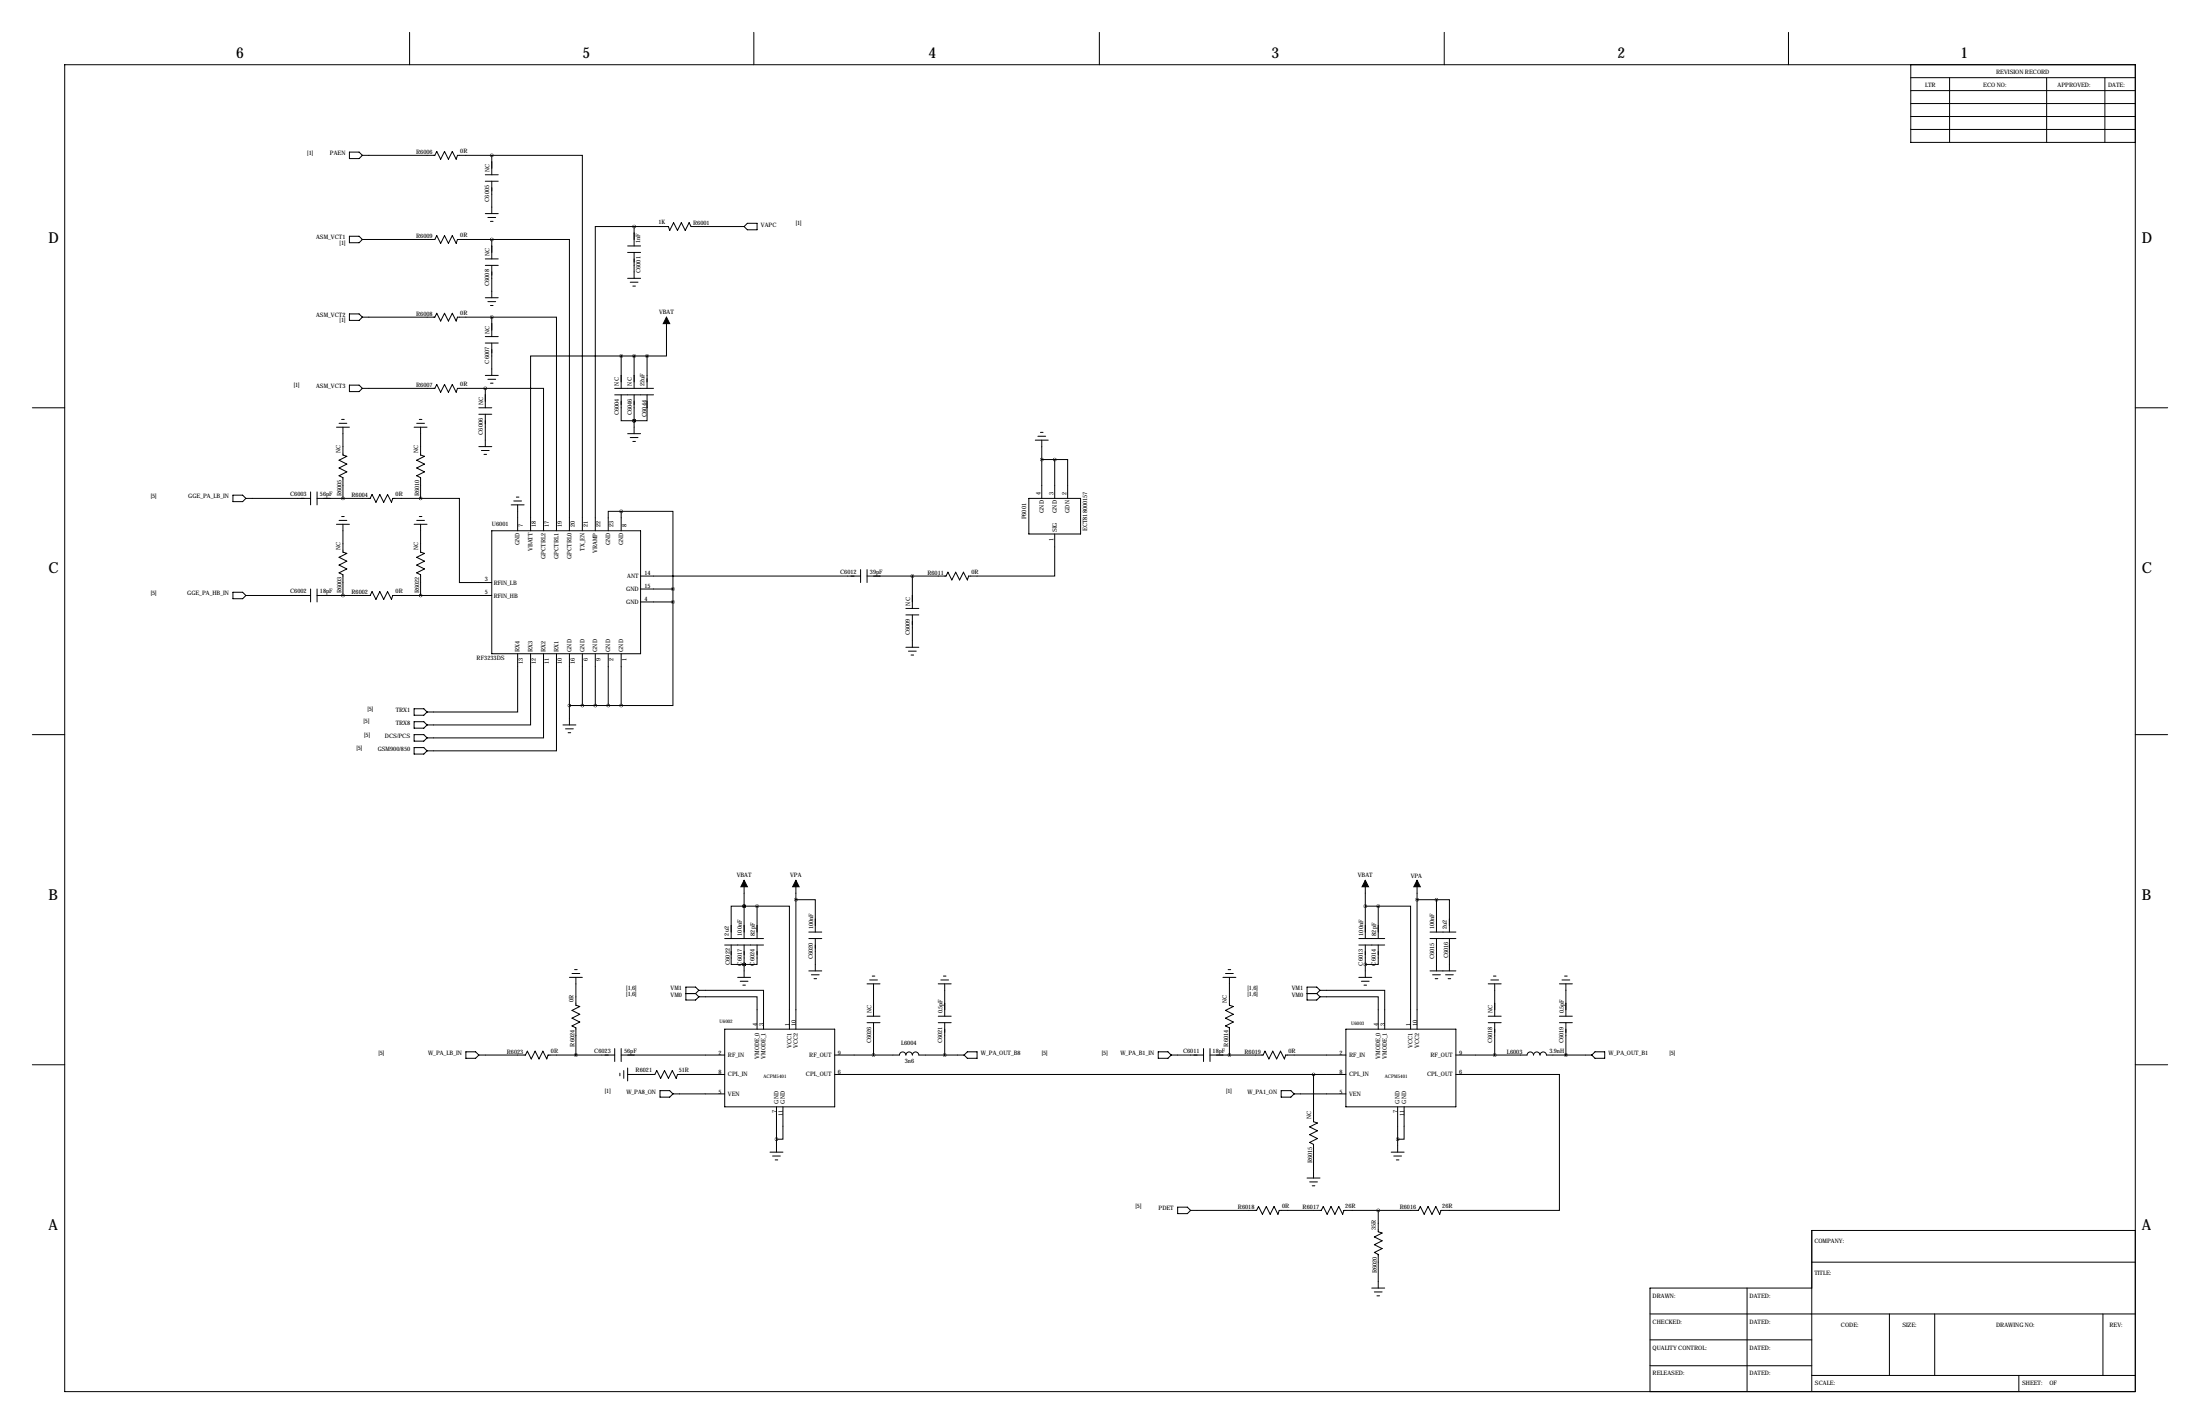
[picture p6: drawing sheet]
<svg xmlns="http://www.w3.org/2000/svg" width="864mm" height="559mm" viewBox="0 0 864 559" stroke-linecap="round" stroke-linejoin="round" font-family="sans-serif">
<g fill="none" stroke="#000" stroke-width=".39">
<path d="M160.8 12.7v12.7M295.9 12.7v12.7M431.5 12.7v12.7M566.9 12.7v12.7M702.1 12.7v12.7M25.4 25.4h812.8v520.7h-812.8zM750.1 25.4v30.5h88.1M750.1 35.6h88.1M750.1 30.5h88.1M765.3 30.5v25.4M803.4 30.5v25.4M826.3 30.5v25.4"/>
<path d="M137.2 59.7h3.8l1.2 1.3-1.2 1.2h-3.8zM750.1 50.8h88.1M750.1 45.7h88.1M750.1 40.6h88.1M142.2 61h28.5l.7-1.6 1.6 3.1 1.5-3.1 1.5 3.1 1.5-3.1 1.6 3.1 .5-1.5h13.4M190.5 71.1h5.1M190.5 68.6h5.1M193 61h35.6v147.3M193 61v7.6M193 71.1v12.7M137.2 92.7h3.8l1.2 1.3-1.2 1.2h-3.8zM142.2 94h28.5l.7-1.5 1.6 3 1.5-3 1.5 3 1.5-3 1.6 3 .5-1.5h13.4"/>
<path d="M190.5 83.8h5.1M191.5 85.3h3.1M192.5 86.9h1M193 94h30.5v114.3M193 94v7.6M246.4 99.1h5.1M246.4 96.5h5.1M248.9 88.9h-15.2v119.4M248.9 88.9v7.6M248.9 99.1v10.1M248.9 88.9h13.5l.5 1.5 1.5-3 1.5 3 1.6-3 1.5 3 1.5-3 .8 1.5h20.8M292.1 88.9l1.3-1.3h3.8v2.6h-3.8z"/>
<path d="M190.5 104.1h5.1M190.5 101.6h5.1M190.5 116.8h5.1M191.5 118.4h3.1M192.5 119.9h1M193 104.1v12.7M246.4 109.2h5.1M247.4 110.7h3M248.4 112.3h1M137.2 123.2h3.8l1.2 1.3-1.2 1.2h-3.8zM142.2 124.5h28.5l.7-1.6 1.6 3.1 1.5-3.1 1.5 3.1 1.5-3.1 1.6 3.1 .5-1.5h13.4M190.5 134.6h5.1"/>
<path d="M190.5 132.1h5.1M193 124.5h25.4v83.8M193 124.5v7.6M193 134.6v12.7M243.8 139.7h-35.5v68.6M243.8 139.7v12.7M243.8 139.7h10.2M248.9 139.7v12.7M254 139.7v12.7M261.6 124.5v15.2h-7.6M137.2 151.1h3.8l1.2 1.3-1.2 1.3h-3.8zM142.2 152.4h28.5l.7-1.5 1.6 3 1.5-3 1.5 3 1.5-3 1.6 3 .5-1.5h10.9"/>
<path d="M190.5 152.4h22.9v55.9M190.5 152.4v7.6M190.5 147.3h5.1M191.5 148.8h3.1M192.5 150.4h1M241.3 152.4h15.2M241.3 154.9h15.2M243.8 154.9v10.2h5.1M248.9 154.9v15.3M254 154.9v10.2h-5.1M12.7 160h12.7M132.1 167.6h5.1"/>
<path d="M133.1 166.1h3M134.1 164.6h1M134.6 167.6v11l1.5 .5-3 1.5 3 1.5-3 1.5 3 1.6-3 1.5 1.5 .8v8.1M162.6 167.6h5M163.6 166.1h3M164.6 164.6h1M165.1 167.6v11l1.5 .5-3 1.5 3 1.5-3 1.5 3 1.6-3 1.5 1.5 .8v8.1M188 160h5M188 162.6h5M188 175.3h5M189 176.8h3M190 178.3h1"/>
<path d="M190.5 162.6v12.7M246.4 170.2h5.1M247.4 171.7h3M248.4 173.2h1M248.9 165.1h.1M406.4 172.7h5.1M407.4 171.2h3.1M408.4 169.7h1M408.9 172.7v22.9M838.2 160h12.7M91.4 194.3h3.8l1.3 1.3-1.3 1.2h-3.8zM96.5 195.6h25.4"/>
<path d="M121.9 193v5.1M124.5 195.6h20.8l.7-1.5 1.6 3 1.5-3 1.5 3 1.5-3 1.6 3 .5-1.5h10.9M124.5 193v5.1M165.1 195.6h15.2v33h12.7M200.7 198.1h5M201.7 196.6h3M202.7 195.1h1M203.2 198.1v10.2M403.9 195.6h20.3v14h-20.3zM408.9 180.3h5.1M414 180.3h5.1v15.3M414 180.3v15.3"/>
<path d="M132.1 205.7h5.1M133.1 204.2h3M134.1 202.7h1M134.6 205.7v11l1.5 .5-3 1.5 3 1.5-3 1.5 3 1.6-3 1.5 1.5 .8v8.1M162.6 205.7h5M163.6 204.2h3M164.6 202.7h1M165.1 205.7v11l1.5 .5-3 1.5 3 1.5-3 1.5 3 1.6-3 1.5 1.5 .8v8.1M193 208.3h58.5v48.2h-58.5zM243.8 200.7h-5v7.6M243.8 200.7h20.4v30.4M243.8 200.7v7.6"/>
<path d="M414 209.6v16.5h-33.8l-.5 1.5-1.5-3.1-1.5 3.1-1.5-3.1-1.6 3.1-1.5-3.1-.8 1.6h-30.9M91.4 232.4h3.8l1.3 1.3-1.3 1.2h-3.8zM96.5 233.7h25.4M121.9 231.1v5.1M124.5 231.1v5.1M124.5 233.7h20.8l.7-1.5 1.6 3 1.5-3 1.5 3 1.5-3 1.6 3 .5-1.5h38.8M251.5 226.1h86.3M251.5 231.1h12.7M251.5 236.2h12.7M264.2 236.2v40.7h-20.4M264.2 231.1v5.1M337.8 223.5v5.1"/>
<path d="M340.4 223.5v5.1M355.6 238.8h5.1M358.1 226.1v12.7M203.2 256.5v22.9h-35.6M208.3 256.5v28h-40.7M213.4 256.5v33.1h-45.8M218.4 256.5v38.1h-50.8M223.5 256.5v28M228.6 256.5v20.4M233.7 256.5v20.4M238.8 256.5v20.4M243.8 256.5v20.4"/>
<path d="M355.6 241.3h5.1M355.6 254h5.1M356.6 255.5h3.1M357.6 257h1M358.1 241.3v12.7M162.6 278.1h3.8l1.2 1.3-1.2 1.3h-3.8zM223.5 276.9h20.3M12.7 288.3h12.7M162.6 288.3h3.8l1.2 1.3-1.2 1.2h-3.8zM162.6 293.4h3.8l1.2 1.2-1.2 1.3h-3.8zM162.6 283.2h3.8l1.2 1.3-1.2 1.3h-3.8zM221 284.5h5.1"/>
<path d="M222 286h3M223 287.5h1M838.2 288.3h12.7M292.1 355.6h-5.1v12.7M292.1 355.6h.1M292.1 345.4v22.9M292.1 355.6h5.1M297.2 355.6h12.7v48.3M297.2 355.6v12.7M312.4 353.1h7.6v12.7M312.4 345.4v58.5M535.9 345.4v22.9"/>
<path d="M535.9 355.6h5.1M541 355.6h12.7v48.3M541 355.6v12.7M556.3 345.4v58.5M556.3 353.1h7.6M563.9 353.1h5.1v12.7M563.9 353.1v12.7M284.5 370.8h15.2M284.5 368.3h15.2M287 370.8v7.7h5.1M292.1 378.5h.1M292.1 370.8v12.7"/>
<path d="M297.2 370.8v7.7h-5.1M317.5 368.3h5.1M317.5 365.8h5.1M320 368.3v12.7M533.4 370.8h10.2M533.4 368.3h10.2M535.9 370.8v12.7M541 370.8v7.7h-5.1M561.3 368.3h10.2M561.3 365.8h10.2M563.9 368.3v12.7M569 368.3v12.7"/>
<path d="M223.5 383.5h5.1M224.5 382h3.1M225.6 380.5h1M226.1 383.5v11l1.5 .5-3.1 1.5 3.1 1.5-3.1 1.5 3.1 1.6-3.1 1.5 1.6 .8v10.6M269.2 389.9h3.8M273 389.9l1.3 1.3M274.3 391.2h22.9v12.7M274.3 388.6h25.4v15.3M274.3 388.6l-1.3-1.3h-3.8v5.1h3.8l1.3-1.2M274.3 388.6l-1.3 1.3M289.6 383.5h5M290.6 385.1h3"/>
<path d="M291.6 386.6h1M317.5 381h5.1M318.5 382.5h3.1M319.5 384h1M340.4 398.8h5M340.4 386.1h5M341.4 384.6h3M342.4 383h1M342.9 386.1v12.7M368.3 398.8h5.1M368.3 386.1h5.1M369.3 384.6h3.1"/>
<path d="M370.3 383h1M370.8 386.1v12.7M480.1 383.5h5M481.1 382h3M482.1 380.5h1M482.6 383.5v11l1.5 .5-3 1.5 3 1.5-3 1.5 3 1.6-3 1.5 1.5 .8v10.6M513.1 389.9h3.8M516.9 389.9l1.3 1.3M518.2 391.2h22.8v12.7M518.2 388.6h25.4v15.3M518.2 388.6l-1.3-1.3h-3.8v5.1h3.8l1.3-1.2M518.2 388.6l-1.3 1.3"/>
<path d="M533.4 383.5h5.1M534.4 385.1h3.1M535.4 386.6h1M561.3 381h10.2M562.4 382.5h3M563.4 384h1M567.4 382.5h3.1M568.5 384h1M584.2 398.8h5.1M584.2 386.1h5.1M585.2 384.6h3.1M586.2 383h1"/>
<path d="M586.7 386.1v12.7M612.1 398.8h5.1M612.1 386.1h5.1M613.2 384.6h3M614.2 383h1M614.7 386.1v12.7M12.7 417.8h12.7M182.9 412.8h3.8l1.3 1.2-1.3 1.3h-3.8zM188 414h18.2l.8-1.5 1.5 3 1.6-3 1.5 3 1.5-3 1.5 3 .5-1.5h26.2M241.3 411.5v5.1M243.8 414h40.7M243.8 411.5v5.1"/>
<path d="M246.4 419.1v5.1M284.5 403.9h43.2v30.4h-43.2zM327.7 414h25.4a1.27 1.27 0 0 1 1.2-1.2 1.27 1.27 0 0 1 1.3 1.2 1.27 1.27 0 0 1 1.3-1.2 1.27 1.27 0 0 1 1.2 1.2 1.27 1.27 0 0 1 1.3-1.2 1.27 1.27 0 0 1 1.3 1.2h17.8M340.4 401.3h5M342.9 401.3v12.7M368.3 401.3h5.1M370.8 401.3v12.7M379.7 412.8h3.8v2.5h-3.8l-1.2-1.3zM454.7 412.8h3.8l1.2 1.2-1.2 1.3h-3.8zM459.7 414h12.7M472.4 411.5v5.1M475 414h20.8l.8-1.5 1.5 3 1.5-3 1.5 3 1.6-3 1.5 3 .5-1.5h23.6"/>
<path d="M475 411.5v5.1M528.3 403.9h43.2v30.4h-43.2zM571.5 414h27.9a1.27 1.27 0 0 1 1.3-1.2 1.27 1.27 0 0 1 1.3 1.2 1.27 1.27 0 0 1 1.2-1.2 1.27 1.27 0 0 1 1.3 1.2 1.27 1.27 0 0 1 1.3-1.2 1.27 1.27 0 0 1 1.3 1.2h17.7M584.2 401.3h5.1M586.7 401.3v12.7M612.1 401.3h5.1M614.7 401.3v12.7M624.8 414l1.3-1.2h3.8v2.5h-3.8zM838.2 417.8h12.7M243.3 421.1v1M244.9 420.1v3.1M246.4 421.6h10.6l.8-1.5 1.5 3.1 1.6-3.1 1.5 3.1 1.5-3.1 1.5 3.1 .5-1.6h18.6"/>
<path d="M259.1 428h3.8l1.3 1.3-1.3 1.2h-3.8zM264.2 429.3h20.3M304.8 434.3v17.8M307.3 434.3v12.7h-2.5M327.7 421.6h200.6M502.9 428h3.8l1.3 1.3-1.3 1.2h-3.8zM508 429.3h20.3M515.6 421.6v18.6l1.5 .5-3 1.5 3 1.5-3 1.6 3 1.5-3 1.5 1.5 .8v13.2M548.6 434.3v17.8M551.2 434.3v12.7h-2.6M571.5 421.6h40.6v53.4h-46.4l-.6 1.5-1.5-3-1.5 3-1.5-3-1.5 3-1.6-3-.7 1.5h-29.2l-.6 1.5-1.5-3-1.5 3-1.5-3-1.5 3-1.6-3-.7 1.5h-16.5l-.6 1.5-1.5-3-1.5 3-1.5-3-1.5 3-1.6-3-.7 1.5h-25.9M302.3 452.1h5"/>
<path d="M303.3 453.6h3M304.3 455.2h1M546.1 452.1h5.1M547.1 453.6h3.1M548.1 455.2h1M462.3 473.7h3.8l1.3 1.3-1.3 1.2h-3.8zM513.1 462.3h5.1M514.1 463.8h3M515.1 465.3h1M541 475v8.4l1.5 .5-3 1.5 3 1.5-3 1.5 3 1.6-3 1.5 1.5 .8v13.2M711.2 495.3h127M838.2 482.9h-127v63.2"/>
<path d="M538.5 505.5h5.1M539.5 507h3M540.5 508.5h1M647.7 515.6h190.5M685.8 505.5v40.6M711.2 505.5h-63.5v40.6M741.7 515.6v24.2M759.5 515.6v24.2M825.5 515.6v24.2M647.7 535.9h63.5M647.7 525.8h63.5M711.2 539.8h127"/>
<path d="M792.5 539.8v6.3"/>
</g>
<path d="M261.6 124.5l1.3 2.5h-2.6zM292.1 345.4l1.3 2.6h-2.6zM312.4 345.4l1.3 2.6h-2.6zM535.9 345.4l1.3 2.6h-2.5zM556.3 345.4l1.2 2.6h-2.5z" fill="#000" stroke="#000" stroke-width=".39"/>
<path d="M134.6 195.6a.05 .05 0 0 0 .1 0 .05 .05 0 0 0-.1 0zM134.6 233.7a.05 .05 0 0 0 .1 0 .05 .05 0 0 0-.1 0zM248.9 165.1a.05 .05 0 0 0 .1 0 .05 .05 0 0 0-.1 0zM535.9 355.6a.05 .05 0 0 0 .1 0 .05 .05 0 0 0-.1 0zM541 355.6a.05 .05 0 0 0 .1 0 .05 .05 0 0 0-.1 0zM535.9 378.5a.05 .05 0 0 0 .1 0 .05 .05 0 0 0-.1 0zM556.2 353.1a.05 .05 0 0 0 .1 0 .05 .05 0 0 0-.1 0zM548.6 447a.05 .05 0 0 0 .1 0 .05 .05 0 0 0-.1 0zM586.7 414a.05 .05 0 0 0 .1 0 .05 .05 0 0 0-.1 0zM614.6 414a.05 .05 0 0 0 .1 0 .05 .05 0 0 0-.1 0zM563.8 353.1a.05 .05 0 0 0 .1 0 .05 .05 0 0 0-.1 0zM297.1 355.6a.05 .05 0 0 0 .1 0 .05 .05 0 0 0-.1 0zM312.4 353.1a.05 .05 0 0 0 .1 0 .05 .05 0 0 0-.1 0zM370.8 414a.05 .05 0 0 0 .1 0 .05 .05 0 0 0-.1 0zM541 475a.05 .05 0 0 0 .1 0 .05 .05 0 0 0-.1 0zM223.5 276.9a.05 .05 0 0 0 .1 0 .05 .05 0 0 0-.1 0zM238.7 276.9a.05 .05 0 0 0 .1 0 .05 .05 0 0 0-.1 0zM233.6 276.9a.05 .05 0 0 0 .1 0 .05 .05 0 0 0-.1 0zM243.8 276.9a.05 .05 0 0 0 .1 0 .05 .05 0 0 0-.1 0zM264.1 236.2a.05 .05 0 0 0 .1 0 .05 .05 0 0 0-.1 0zM264.1 231.1a.05 .05 0 0 0 .1 0 .05 .05 0 0 0-.1 0zM248.9 139.7a.05 .05 0 0 0 .1 0 .05 .05 0 0 0-.1 0zM193 124.5a.05 .05 0 0 0 .1 0 .05 .05 0 0 0-.1 0zM193 94a.05 .05 0 0 0 .1 0 .05 .05 0 0 0-.1 0zM193 61a.05 .05 0 0 0 .1 0 .05 .05 0 0 0-.1 0zM248.9 88.9a.05 .05 0 0 0 .1 0 .05 .05 0 0 0-.1 0zM243.8 139.7a.05 .05 0 0 0 .1 0 .05 .05 0 0 0-.1 0zM248.9 165.1a.05 .05 0 0 0 .1 0 .05 .05 0 0 0-.1 0zM243.8 200.7a.05 .05 0 0 0 .1 0 .05 .05 0 0 0-.1 0zM358.1 226.1a.05 .05 0 0 0 .1 0 .05 .05 0 0 0-.1 0zM226 414a.05 .05 0 0 0 .1 0 .05 .05 0 0 0-.1 0zM515.6 421.6a.05 .05 0 0 0 .1 0 .05 .05 0 0 0-.1 0zM408.9 180.3a.05 .05 0 0 0 .1 0 .05 .05 0 0 0-.1 0zM414 180.3a.05 .05 0 0 0 .1 0 .05 .05 0 0 0-.1 0z" fill="#000" stroke="#000" stroke-width="1.3"/>
<g font-size="5.9">
<text x="92.7" y="22.9">6</text>
<text x="228.6" y="22.9">5</text>
<text x="364.5" y="22.9">4</text>
<text x="499.1" y="22.9">3</text>
<text x="635" y="22.9">2</text>
<text x="769.6" y="22.9">1</text>
<text x="19" y="95.2">D</text>
<text x="840.7" y="95.2">D</text>
<text x="19" y="224.8">C</text>
<text x="840.7" y="224.8">C</text>
<text x="19" y="353.1">B</text>
<text x="840.7" y="353.1">B</text>
<text x="19" y="482.6">A</text>
<text x="840.7" y="482.6">A</text>
</g>
<g font-size="2.4">
<text x="783.6" y="29.2">REVISION RECORD</text>
<text x="755.6" y="34.3">LTR</text>
<text x="778.5" y="34.3">ECO NO:</text>
<text x="807.7" y="34.3">APPROVED:</text>
<text x="827.5" y="34.3">DATE:</text>
<text x="120.6" y="60.8">[1]</text>
<text x="129.5" y="61">PAEN</text>
<text x="163.4" y="60.5">R6006</text>
<text x="180.7" y="60">0R</text>
<text x="192.2" y="67.5" transform="rotate(-90 192.2 67.5)">NC</text>
<text x="192.1" y="79.2" transform="rotate(-90 192.1 79.2)">C6005</text>
<text x="258.5" y="87.9">1K</text>
<text x="272.1" y="88.4">R6001</text>
<text x="298.7" y="88.9">VAPC</text>
<text x="312.4" y="88.2">[1]</text>
<text x="124.1" y="94">ASM_VCT1</text>
<text x="163.4" y="93.5">R6009</text>
<text x="180.7" y="93">0R</text>
<text x="251.4" y="95.4" transform="rotate(-90 251.4 95.4)">1nF</text>
<text x="133.3" y="96.1">[1]</text>
<text x="192.2" y="100.5" transform="rotate(-90 192.2 100.5)">NC</text>
<text x="251.5" y="107.1" transform="rotate(-90 251.5 107.1)">C6001</text>
<text x="192.1" y="112.2" transform="rotate(-90 192.1 112.2)">C6008</text>
<text x="124.1" y="124.5">ASM_VCT2</text>
<text x="163.4" y="124">R6008</text>
<text x="180.7" y="123.5">0R</text>
<text x="258.7" y="123.2">VBAT</text>
<text x="133.3" y="126.5">[1]</text>
<text x="192.2" y="131" transform="rotate(-90 192.2 131)">NC</text>
<text x="192.1" y="142.7" transform="rotate(-90 192.1 142.7)">C6007</text>
<text x="115.3" y="151.9">[1]</text>
<text x="124.1" y="152.4">ASM_VCT3</text>
<text x="163.4" y="151.9">R6007</text>
<text x="180.7" y="151.4">0R</text>
<text x="243" y="151.3" transform="rotate(-90 243 151.3)">NC</text>
<text x="248.1" y="151.3" transform="rotate(-90 248.1 151.3)">NC</text>
<text x="253" y="151.6" transform="rotate(-90 253 151.6)">22uF</text>
<text x="189.6" y="158.9" transform="rotate(-90 189.6 158.9)">NC</text>
<text x="242.9" y="163" transform="rotate(-90 242.9 163)">C6004</text>
<text x="248" y="163" transform="rotate(-90 248 163)">C6046</text>
<text x="253.7" y="163.6" transform="rotate(-90 253.7 163.6)">C6044</text>
<text x="189.5" y="170.6" transform="rotate(-90 189.5 170.6)">C6006</text>
<text x="133.7" y="177.7" transform="rotate(-90 133.7 177.7)">NC</text>
<text x="164.1" y="177.7" transform="rotate(-90 164.1 177.7)">NC</text>
<text x="59.2" y="195.4">[5]</text>
<text x="73.9" y="195.6">GGE_PA_LB_IN</text>
<text x="113.9" y="194.6">C6003</text>
<text x="125.6" y="194.7">56pF</text>
<text x="134.1" y="194.8" transform="rotate(-90 134.1 194.8)">R6005</text>
<text x="138" y="195.1">R6004</text>
<text x="155.3" y="194.6">0R</text>
<text x="164.6" y="194.8" transform="rotate(-90 164.6 194.8)">R6010</text>
<text x="408.4" y="194.1" transform="rotate(-90 408.4 194.1)">4</text>
<text x="413.5" y="194.1" transform="rotate(-90 413.5 194.1)">3</text>
<text x="418.6" y="194.1" transform="rotate(-90 418.6 194.1)">2</text>
<text x="402.8" y="203.9" transform="rotate(-90 402.8 203.9)">P6001</text>
<text x="409.7" y="201.2" transform="rotate(-90 409.7 201.2)">GND</text>
<text x="414.8" y="201.2" transform="rotate(-90 414.8 201.2)">GND</text>
<text x="419.9" y="201.2" transform="rotate(-90 419.9 201.2)">GDN</text>
<text x="193.1" y="206.5">U6001</text>
<text x="205.3" y="206.8" transform="rotate(-90 205.3 206.8)">7</text>
<text x="210.4" y="206.8" transform="rotate(-90 210.4 206.8)">18</text>
<text x="215.4" y="206.8" transform="rotate(-90 215.4 206.8)">17</text>
<text x="220.5" y="206.8" transform="rotate(-90 220.5 206.8)">19</text>
<text x="225.6" y="206.8" transform="rotate(-90 225.6 206.8)">20</text>
<text x="230.7" y="206.8" transform="rotate(-90 230.7 206.8)">21</text>
<text x="235.8" y="206.8" transform="rotate(-90 235.8 206.8)">22</text>
<text x="240.8" y="206.8" transform="rotate(-90 240.8 206.8)">23</text>
<text x="245.9" y="206.8" transform="rotate(-90 245.9 206.8)">8</text>
<text x="414.8" y="208.8" transform="rotate(-90 414.8 208.8)">SIG</text>
<text x="426.8" y="208.4" transform="rotate(-90 426.8 208.4)">ECT818000157</text>
<text x="133.7" y="215.8" transform="rotate(-90 133.7 215.8)">NC</text>
<text x="164.1" y="215.8" transform="rotate(-90 164.1 215.8)">NC</text>
<text x="204" y="213.9" transform="rotate(-90 204 213.9)">GND</text>
<text x="239.6" y="213.9" transform="rotate(-90 239.6 213.9)">GND</text>
<text x="244.6" y="213.9" transform="rotate(-90 244.6 213.9)">GND</text>
<text x="413.5" y="212.3" transform="rotate(-90 413.5 212.3)">1</text>
<text x="209.1" y="216.2" transform="rotate(-90 209.1 216.2)">VBATT</text>
<text x="214.2" y="219.2" transform="rotate(-90 214.2 219.2)">GPCTRL2</text>
<text x="219.2" y="219.2" transform="rotate(-90 219.2 219.2)">GPCTRL1</text>
<text x="224.3" y="219.2" transform="rotate(-90 224.3 219.2)">GPCTRL0</text>
<text x="229.4" y="216.1" transform="rotate(-90 229.4 216.1)">TX_EN</text>
<text x="234.5" y="216.9" transform="rotate(-90 234.5 216.9)">VRAMP</text>
<text x="246.2" y="226.9">ANT</text>
<text x="253" y="225.6">14</text>
<text x="329.8" y="225.1">C6012</text>
<text x="341.5" y="225.2">39pF</text>
<text x="364" y="225.6">R6011</text>
<text x="381.4" y="225.1">0R</text>
<text x="59.2" y="233.5">[5]</text>
<text x="73.5" y="233.7">GGE_PA_HB_IN</text>
<text x="113.9" y="232.7">C6002</text>
<text x="125.6" y="232.8">18pF</text>
<text x="134.1" y="232.9" transform="rotate(-90 134.1 232.9)">R6003</text>
<text x="138" y="233.2">R6002</text>
<text x="155.3" y="232.7">0R</text>
<text x="164.6" y="232.9" transform="rotate(-90 164.6 232.9)">R6022</text>
<text x="190.3" y="228.1">3</text>
<text x="190.3" y="233.2">5</text>
<text x="193.8" y="229.4">RFIN_LB</text>
<text x="245.8" y="231.9">GND</text>
<text x="253" y="230.6">15</text>
<text x="193.8" y="234.5">RFIN_HB</text>
<text x="245.8" y="237">GND</text>
<text x="253" y="235.7">4</text>
<text x="357.3" y="237.6" transform="rotate(-90 357.3 237.6)">NC</text>
<text x="357.2" y="249.3" transform="rotate(-90 357.2 249.3)">C6009</text>
<text x="204" y="255.8" transform="rotate(-90 204 255.8)">RX4</text>
<text x="209.1" y="255.8" transform="rotate(-90 209.1 255.8)">RX3</text>
<text x="214.2" y="255.8" transform="rotate(-90 214.2 255.8)">RX2</text>
<text x="219.2" y="255.8" transform="rotate(-90 219.2 255.8)">RX1</text>
<text x="224.3" y="255.8" transform="rotate(-90 224.3 255.8)">GND</text>
<text x="229.4" y="255.8" transform="rotate(-90 229.4 255.8)">GND</text>
<text x="234.5" y="255.8" transform="rotate(-90 234.5 255.8)">GND</text>
<text x="239.6" y="255.8" transform="rotate(-90 239.6 255.8)">GND</text>
<text x="244.6" y="255.8" transform="rotate(-90 244.6 255.8)">GND</text>
<text x="187.1" y="259.1">RF3233DS</text>
<text x="205.3" y="260.5" transform="rotate(-90 205.3 260.5)">13</text>
<text x="210.4" y="260.5" transform="rotate(-90 210.4 260.5)">12</text>
<text x="215.4" y="260.5" transform="rotate(-90 215.4 260.5)">11</text>
<text x="220.5" y="260.5" transform="rotate(-90 220.5 260.5)">10</text>
<text x="225.6" y="260.5" transform="rotate(-90 225.6 260.5)">16</text>
<text x="230.7" y="259.3" transform="rotate(-90 230.7 259.3)">6</text>
<text x="235.8" y="259.3" transform="rotate(-90 235.8 259.3)">9</text>
<text x="240.8" y="259.3" transform="rotate(-90 240.8 259.3)">2</text>
<text x="245.9" y="259.3" transform="rotate(-90 245.9 259.3)">1</text>
<text x="144.2" y="278.9">[5]</text>
<text x="155.3" y="279.4">TRX1</text>
<text x="142.7" y="283.8">[5]</text>
<text x="155.3" y="284.5">TRX8</text>
<text x="143" y="289.1">[5]</text>
<text x="151.1" y="289.6">DCS/PCS</text>
<text x="139.9" y="294.4">[5]</text>
<text x="148.3" y="294.6">GSM900/850</text>
<text x="289.2" y="344.2">VBAT</text>
<text x="310.2" y="344.2">VPA</text>
<text x="533" y="344.2">VBAT</text>
<text x="553.8" y="344.7">VPA</text>
<text x="319.2" y="364.6" transform="rotate(-90 319.2 364.6)">100nF</text>
<text x="563" y="364.6" transform="rotate(-90 563 364.6)">100nF</text>
<text x="568" y="364.6" transform="rotate(-90 568 364.6)">2u2</text>
<text x="286.1" y="367.1" transform="rotate(-90 286.1 367.1)">2u2</text>
<text x="291.2" y="367.2" transform="rotate(-90 291.2 367.2)">100nF</text>
<text x="296.3" y="367.2" transform="rotate(-90 296.3 367.2)">82pF</text>
<text x="535.1" y="367.2" transform="rotate(-90 535.1 367.2)">100nF</text>
<text x="540.2" y="367.2" transform="rotate(-90 540.2 367.2)">82pF</text>
<text x="319.1" y="376.3" transform="rotate(-90 319.1 376.3)">C6020</text>
<text x="562.9" y="376.3" transform="rotate(-90 562.9 376.3)">C6015</text>
<text x="568.5" y="376.1" transform="rotate(-90 568.5 376.1)">C6016</text>
<text x="286.5" y="378.6" transform="rotate(-90 286.5 378.6)">C6022</text>
<text x="291.1" y="378.9" transform="rotate(-90 291.1 378.9)">C6017</text>
<text x="296.2" y="378.9" transform="rotate(-90 296.2 378.9)">C6024</text>
<text x="535" y="378.9" transform="rotate(-90 535 378.9)">C6013</text>
<text x="540.1" y="378.9" transform="rotate(-90 540.1 378.9)">C6014</text>
<text x="245.9" y="388.4">[1,6]</text>
<text x="263.2" y="388.6">VM1</text>
<text x="489.7" y="388.4">[1,6]</text>
<text x="507.1" y="388.6">VM1</text>
<text x="225.1" y="393.3" transform="rotate(-90 225.1 393.3)">0R</text>
<text x="245.9" y="391">[1,6]</text>
<text x="263.2" y="391.2">VM0</text>
<text x="481.6" y="393.6" transform="rotate(-90 481.6 393.6)">NC</text>
<text x="489.7" y="391">[1,6]</text>
<text x="507.1" y="391.2">VM0</text>
<text x="342" y="397.7" transform="rotate(-90 342 397.7)">NC</text>
<text x="370" y="397.7" transform="rotate(-90 370 397.7)">0.5pF</text>
<text x="585.9" y="397.7" transform="rotate(-90 585.9 397.7)">NC</text>
<text x="613.8" y="397.7" transform="rotate(-90 613.8 397.7)">0.5pF</text>
<text x="297.2" y="402.6" transform="rotate(-90 297.2 402.6)">4</text>
<text x="299.7" y="402.6" transform="rotate(-90 299.7 402.6)">3</text>
<text x="309.9" y="402.6" transform="rotate(-90 309.9 402.6)">1</text>
<text x="312.4" y="402.6" transform="rotate(-90 312.4 402.6)">10</text>
<text x="541" y="402.6" transform="rotate(-90 541 402.6)">4</text>
<text x="543.6" y="402.6" transform="rotate(-90 543.6 402.6)">3</text>
<text x="553.7" y="402.6" transform="rotate(-90 553.7 402.6)">1</text>
<text x="556.3" y="402.6" transform="rotate(-90 556.3 402.6)">10</text>
<text x="148.6" y="413.8">[5]</text>
<text x="198.9" y="413.5">R6023</text>
<text x="216.3" y="413.1">0R</text>
<text x="225.6" y="410.7" transform="rotate(-90 225.6 410.7)">R6024</text>
<text x="233.3" y="413.1">C6023</text>
<text x="245" y="413.2">56pF</text>
<text x="310.7" y="411.1" transform="rotate(-90 310.7 411.1)">VCC1</text>
<text x="313.2" y="411.1" transform="rotate(-90 313.2 411.1)">VCC2</text>
<text x="341.9" y="409.4" transform="rotate(-90 341.9 409.4)">C6026</text>
<text x="353.7" y="410.2">L6004</text>
<text x="369.9" y="409.4" transform="rotate(-90 369.9 409.4)">C6021</text>
<text x="408.9" y="413.8">[5]</text>
<text x="432.5" y="413.8">[5]</text>
<text x="464.4" y="413.1">C6011</text>
<text x="476" y="413.1">18pF</text>
<text x="482.1" y="410.7" transform="rotate(-90 482.1 410.7)">R6014</text>
<text x="488.5" y="413.5">R6019</text>
<text x="505.8" y="413.1">0R</text>
<text x="554.5" y="411.1" transform="rotate(-90 554.5 411.1)">VCC1</text>
<text x="557.1" y="411.1" transform="rotate(-90 557.1 411.1)">VCC2</text>
<text x="585.8" y="409.4" transform="rotate(-90 585.8 409.4)">C6018</text>
<text x="591.6" y="413.5">L6003</text>
<text x="608.2" y="413.1">3.9nH</text>
<text x="613.7" y="409.4" transform="rotate(-90 613.7 409.4)">C6019</text>
<text x="655.3" y="413.8">[5]</text>
<text x="168" y="414">W_PA_LB_IN</text>
<text x="282" y="414">2</text>
<text x="285.7" y="414.8">RF_IN</text>
<text x="298" y="415.5" transform="rotate(-90 298 415.5)">VMODE_0</text>
<text x="300.5" y="415.5" transform="rotate(-90 300.5 415.5)">VMODE_1</text>
<text x="317.7" y="414.8">RF_OUT</text>
<text x="328.9" y="414">9</text>
<text x="355.2" y="417.2">3n6</text>
<text x="385.1" y="414">W_PA_OUT_B8</text>
<text x="439.8" y="414">W_PA_B1_IN</text>
<text x="525.8" y="414">2</text>
<text x="529.6" y="414.8">RF_IN</text>
<text x="541.8" y="415.5" transform="rotate(-90 541.8 415.5)">VMODE_0</text>
<text x="544.4" y="415.5" transform="rotate(-90 544.4 415.5)">VMODE_1</text>
<text x="561.5" y="414.8">RF_OUT</text>
<text x="572.8" y="414">9</text>
<text x="631.4" y="414">W_PA_OUT_B1</text>
<text x="249.5" y="420.7">R6021</text>
<text x="266.4" y="420.7">51R</text>
<text x="282" y="421.6">8</text>
<text x="285.7" y="422.4">CPL_IN</text>
<text x="316.3" y="422.4">CPL_OUT</text>
<text x="328.9" y="421.6">6</text>
<text x="525.8" y="421.6">8</text>
<text x="529.6" y="422.4">CPL_IN</text>
<text x="560.2" y="422.4">CPL_OUT</text>
<text x="572.8" y="421.6">6</text>
<text x="237.5" y="429.1">[1]</text>
<text x="245.9" y="429.3">W_PA8_ON</text>
<text x="282" y="429.3">5</text>
<text x="285.7" y="430.1">VEN</text>
<text x="481.3" y="429.1">[1]</text>
<text x="489.7" y="429.3">W_PA1_ON</text>
<text x="525.8" y="429.3">5</text>
<text x="529.6" y="430.1">VEN</text>
<text x="304.8" y="436.8" transform="rotate(-90 304.8 436.8)">7</text>
<text x="305.6" y="433.1" transform="rotate(-90 305.6 433.1)">GND</text>
<text x="308.1" y="433.1" transform="rotate(-90 308.1 433.1)">GND</text>
<text x="548.6" y="436.8" transform="rotate(-90 548.6 436.8)">7</text>
<text x="549.4" y="433.1" transform="rotate(-90 549.4 433.1)">GND</text>
<text x="552" y="433.1" transform="rotate(-90 552 433.1)">GND</text>
<text x="307.3" y="438.1" transform="rotate(-90 307.3 438.1)">11</text>
<text x="514.7" y="439.3" transform="rotate(-90 514.7 439.3)">NC</text>
<text x="551.2" y="438.1" transform="rotate(-90 551.2 438.1)">11</text>
<text x="515.1" y="456.4" transform="rotate(-90 515.1 456.4)">R6015</text>
<text x="445.7" y="474">[5]</text>
<text x="454.8" y="475">PDET</text>
<text x="485.9" y="474.5">R6018</text>
<text x="503.3" y="474">0R</text>
<text x="511.3" y="474.5">R6017</text>
<text x="528.1" y="474">26R</text>
<text x="549.4" y="474.5">R6016</text>
<text x="566.2" y="474">26R</text>
<text x="540.1" y="482.9" transform="rotate(-90 540.1 482.9)">35R</text>
<text x="712.2" y="487.7">COMPANY:</text>
<text x="540.5" y="499.6" transform="rotate(-90 540.5 499.6)">R6020</text>
<text x="712.2" y="500.4">TITLE:</text>
<text x="648.7" y="509.3">DRAWN:</text>
<text x="686.8" y="509.3">DATED:</text>
<text x="648.7" y="519.4">CHECKED:</text>
<text x="686.8" y="519.4">DATED:</text>
<text x="722.6" y="520.7">CODE:</text>
<text x="746.8" y="520.7">SIZE:</text>
<text x="783.6" y="520.7">DRAWING NO:</text>
<text x="828" y="520.7">REV:</text>
<text x="648.7" y="529.6">QUALITY CONTROL:</text>
<text x="686.8" y="529.6">DATED:</text>
<text x="648.7" y="539.8">RELEASED:</text>
<text x="686.8" y="539.8">DATED:</text>
<text x="712.5" y="543.6">SCALE:</text>
<text x="793.7" y="543.6">SHEET:</text>
<text x="804.5" y="543.6">OF</text>
</g>
<g font-size="1.9">
<text x="282.4" y="401.6">U6002</text>
<text x="530.4" y="402.1">U6003</text>
<text x="299.7" y="423.2">ACPM5401</text>
<text x="543.6" y="423.2">ACPM5401</text>
</g>
</svg>
